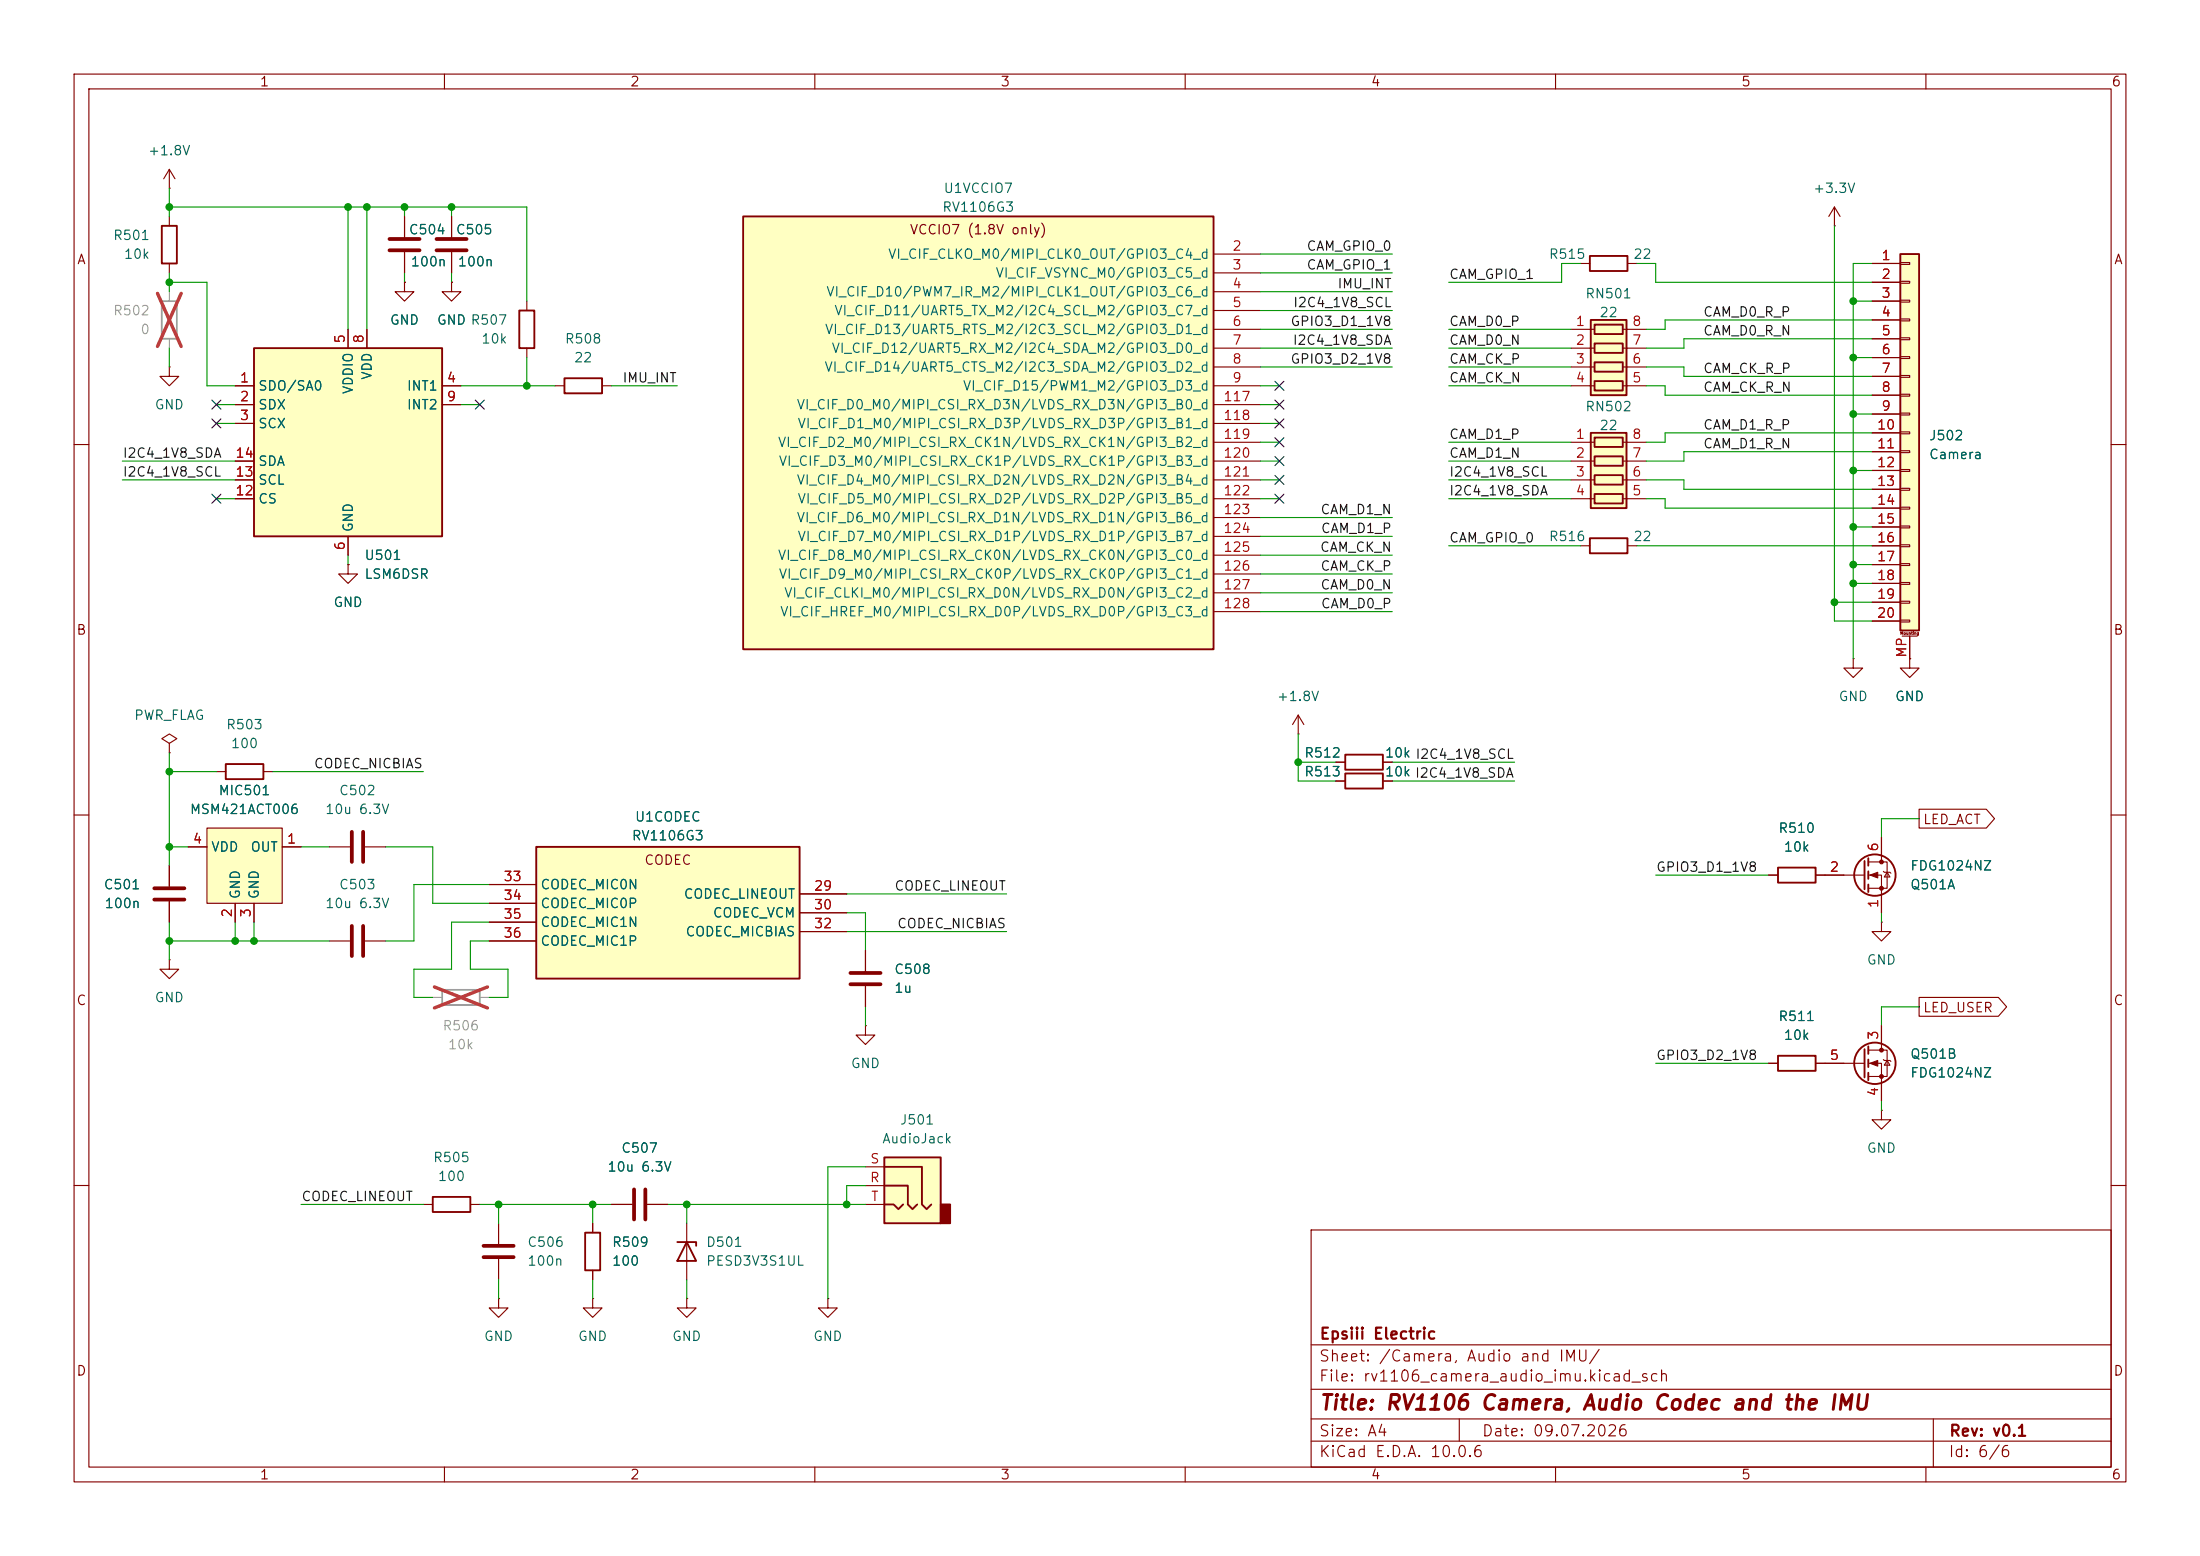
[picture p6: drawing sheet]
<svg xmlns="http://www.w3.org/2000/svg" width="297mm" height="210mm" viewBox="0 0 297 210" stroke-linecap="round" stroke-linejoin="round" font-family="sans-serif">
<g fill="none" stroke="#840000" stroke-width=".15">
<path d="M10 10h277v190h-277zM12 12h273v186h-273zM60 10v2M110 10v2M160 10v2M210 10v2M260 10v2M10 60h2M285 60h2M10 110h2M285 110h2M116.8 128.3v2.8"/>
<path d="M116.8 133.1v2.8M10 160h2M92.7 175.3v1.2h1.3l-1.3 1.3-1.3-1.3h1.3M92.7 175.3h.1M177 166h108v32h-108zM285 160h2M60 198v2M110 198v2M160 198v2M177 194.5h108M177 191.5h108M177 187.5h108"/>
<path d="M177 181.5h108M197 191.5v3M210 198v2M260 198v2M261 191.5v6.5"/>
</g>
<path d="M114.8 132.8h4.1M114.8 131.3h4.1" fill="none" stroke="#840000" stroke-width=".51"/>
<path d="M214.8 58.4h4.8v10.2h-4.8z" fill="#ffffc2"/>
<path d="M214.8 58.4h4.8v10.2h-4.8zM215.3 59.1h3.8v1.2h-3.8zM215.3 61.6h3.8v1.3h-3.8zM215.3 64.1h3.8v1.3h-3.8zM215.3 66.7h3.8v1.2h-3.8zM91.4 167.6h2.6v.5M92.7 167.6l1.3 2.6h-2.6z" fill="none" stroke="#840000" stroke-width=".25"/>
<g fill="none" stroke="#840000" stroke-width=".15">
<path d="M54.6 29.2v2.8M54.6 34v2.8M212.1 59.7h3.2M219.1 59.7h3.1M212.1 62.2h3.2M212.1 64.8h3.2M212.1 67.3h3.2M219.1 62.2h3.1M219.1 64.8h3.1M219.1 67.3h3.1M116.8 138.4v1.3h1.3l-1.3 1.3-1.2-1.3h1.2M116.8 138.4h.1"/>
<path d="M92.7 165.1v7.6M111.8 175.3v1.2h1.2l-1.2 1.3-1.3-1.3h1.3M111.8 175.3h.1"/>
</g>
<path d="M52.6 32.3h4M52.6 33.8h4" fill="none" stroke="#840000" stroke-width=".51"/>
<path d="M214.8 43.2h4.8v10.1h-4.8z" fill="#ffffc2"/>
<path d="M214.6 34.5h5.1v2.1h-5.1zM214.8 43.2h4.8v10.1h-4.8zM215.3 43.8h3.8v1.3h-3.8zM215.3 46.4h3.8v1.2h-3.8zM215.3 48.9h3.8v1.3h-3.8zM215.3 51.4h3.8v1.3h-3.8z" fill="none" stroke="#840000" stroke-width=".25"/>
<path d="M213.4 35.6h1.2M219.7 35.6h1.3M212.1 44.5h3.2M212.1 47h3.2M212.1 49.5h3.2M212.1 52.1h3.2M219.1 44.5h3.1M219.1 47h3.1M219.1 49.5h3.1M219.1 52.1h3.1" fill="none" stroke="#840000" stroke-width=".15"/>
<path d="M27.9 111.8h10.2v10.1h-10.2z" fill="#ffffc2"/>
<g fill="none" stroke="#840000" stroke-width=".15">
<path d="M61 29.2v2.8M61 34v2.8M213.4 73.7h1.2M219.7 73.7h1.3M175.3 99.1h.1M175.3 96.5l-.8 1.3M175.3 96.5l.7 1.3M175.3 96.5v2.6M25.4 114.3h2.5M27.9 111.8h10.2v10.1h-10.2zM38.1 114.3h2.5M31.7 121.9v2.6"/>
<path d="M34.3 121.9v2.6M254 138.4v3.3M246.4 143.5h5.3M252.2 141.7h2.6v3.6h-2.6M252.2 143.5h1.8v5.1M254 149.9v1.2h1.3l-1.3 1.3-1.3-1.3h1.3M254 149.9h.1M254.3 143l.1 .1h.7l.2 .2M254.8 143.1l.3 .7h-.7zM67.3 175.3v1.2h1.3l-1.3 1.3-1.3-1.3h1.3M67.3 175.3h.1M80 175.3v1.2h1.3l-1.3 1.3-1.3-1.3h1.3"/>
<path d="M80 175.3h.1"/>
</g>
<path d="M58.9 32.3h4.1M58.9 33.8h4.1" fill="none" stroke="#840000" stroke-width=".51"/>
<g fill="none" stroke="#840000" stroke-width=".25">
<path d="M214.6 72.6h5.1v2.1h-5.1zM251.7 141.6v3.8M252.2 141.2v1M252.2 143v1M252.2 144.8v1"/>
<circle cx="253.1" cy="143.5" r="2.79"/>
</g>
<g fill="#840000" stroke="#840000" stroke-width=".15">
<path d="M252.5 143.5l1-.4v.8z"/>
<circle cx="254" cy="141.7" r=".25"/>
<circle cx="254" cy="145.3" r=".25"/>
</g>
<path d="M34.3 47h25.4v25.4h-25.4z" fill="#ffffc2"/>
<path d="M21.8 30.5h2.1v5.1h-2.1zM34.3 47h25.4v25.4h-25.4zM58.4 161.5h5.1v2.1h-5.1z" fill="none" stroke="#840000" stroke-width=".25"/>
<g fill="none" stroke="#840000" stroke-width=".15">
<path d="M22.9 29.2v1.3M22.9 35.6v1.2M54.6 38.1v1.3h1.3l-1.3 1.2-1.3-1.2h1.3M54.6 38.1h.1M61 38.1v1.3h1.2l-1.2 1.2-1.3-1.2h1.3M61 38.1h.1M31.7 52.1h2.6M31.7 54.6h2.6M31.7 57.2h2.6M47 44.5v2.5M49.5 44.5v2.5M59.7 52.1h2.5"/>
<path d="M59.7 54.6h2.5M31.7 67.3h2.6M31.7 64.8h2.6M31.7 62.2h2.6M47 72.4v2.5M22.9 100.3l1-.6-1-.6-1.1 .6 1.1 .6v1.3M22.9 101.6h.1M22.9 116.8v2.8M22.9 129.5v1.3h1.2l-1.2 1.3-1.3-1.3h1.3M22.9 129.5h.1M22.9 121.7v2.8M57.1 162.6h1.3"/>
<path d="M63.5 162.6h1.3M67.3 165.1v2.8M67.3 169.9v2.8"/>
</g>
<path d="M20.8 119.9h4.1M20.8 121.4h4.1M65.3 168.1h4M65.3 169.7h4" fill="none" stroke="#840000" stroke-width=".51"/>
<path d="M59.7 133.6h5.1v2h-5.1z" fill="none" stroke="#a1a1a1" stroke-width=".25"/>
<path d="M58.4 134.6h1.3M64.8 134.6h1.2" fill="none" stroke="#a1a1a1" stroke-width=".15"/>
<path d="M58.6 133.2l7.2 2.8M65.8 133.2l-7.2 2.8" fill="none" stroke="#e12e31" stroke-width=".46"/>
<path d="M119.4 156.2h7.6v8.9h-7.6z" fill="#ffffc2"/>
<path d="M127 162.6h1.3v2.5h-1.3z" fill="#840000" stroke="#840000" stroke-width=".25"/>
<path d="M119.4 156.2h7.6v8.9h-7.6zM119.4 157.5h5.1v5.1l.6 .6 .6-.6M79 166.4h2v5.1h-2zM119.4 160h3.2v2.6l.6 .6 .6-.6M119.4 162.6h1.2l.7 .6 .6-.6" fill="none" stroke="#840000" stroke-width=".25"/>
<g fill="none" stroke="#840000" stroke-width=".15">
<path d="M247.6 30.5h.1M247.6 27.9l-.7 1.3M247.6 27.9l.8 1.3M247.6 27.9v2.6M44.4 114.3h2.8M49.3 114.3h2.8M116.8 157.5h2.6M80 165.1v1.3M80 171.5v1.2M82.5 162.6h2.8M87.4 162.6h2.8M116.8 160h2.6"/>
<path d="M116.8 162.6h2.6"/>
</g>
<path d="M47.5 112.3v4M49 112.3v4M85.6 160.5v4.1M87.1 160.5v4.1" fill="none" stroke="#840000" stroke-width=".51"/>
<path d="M256.5 34.3h2.6v50.8h-2.6z" fill="#ffffc2"/>
<g fill="none" stroke="#840000" stroke-width=".25">
<path d="M256.5 34.3h2.6v50.8h-2.6zM70.1 41.9h2v5.1h-2zM76.2 51.1h5.1v2h-5.1zM30.5 103.1h5.1v2.1h-5.1zM181.6 104.4h5.1v2h-5.1zM240 117.1h5.1v2h-5.1zM251.7 116.2v3.8M252.2 115.8v1M252.2 117.6v1M252.2 119.4v1"/>
<circle cx="253.1" cy="118.1" r="2.79"/>
</g>
<g fill="none" stroke="#840000" stroke-width=".15">
<path d="M252.7 35.6h3.8M252.7 38.1h3.8M256.5 35.4h1.3v.3h-1.3zM256.5 38h1.3v.2h-1.3zM22.9 49.5v1.3h1.2l-1.2 1.3-1.3-1.3h1.3M22.9 49.5h.1M71.1 40.6v1.3M71.1 47v1.3M74.9 52.1h1.3M81.3 52.1h1.2M252.7 40.6h3.8M252.7 43.2h3.8"/>
<path d="M252.7 45.7h3.8M252.7 48.3h3.8M252.7 50.8h3.8M252.7 53.3h3.8M252.7 55.9h3.8M252.7 58.4h3.8M256.5 40.5h1.3v.3h-1.3zM256.5 43.1h1.3v.2h-1.3zM256.5 45.6h1.3v.2h-1.3zM256.5 48.1h1.3v.3h-1.3zM256.5 50.7h1.3v.2h-1.3zM256.5 53.2h1.3v.3h-1.3z"/>
<path d="M256.5 55.8h1.3v.2h-1.3zM256.5 58.3h1.3v.2h-1.3zM47 76.2v1.3h1.3l-1.3 1.2-1.3-1.2h1.3M47 76.2h.1M252.7 61h3.8M252.7 63.5h3.8M252.7 66h3.8M252.7 68.6h3.8M252.7 71.1h3.8M252.7 73.7h3.8M252.7 76.2h3.8M252.7 78.7h3.8"/>
<path d="M256.5 60.8h1.3v.3h-1.3zM256.5 63.4h1.3v.2h-1.3zM256.5 65.9h1.3v.3h-1.3zM256.5 68.5h1.3v.2h-1.3zM256.5 71h1.3v.2h-1.3zM256.5 73.5h1.3v.3h-1.3zM256.5 76.1h1.3v.2h-1.3zM256.5 78.6h1.3v.3h-1.3zM250.2 88.9v1.3h1.3l-1.3 1.2-1.3-1.2h1.3M250.2 88.9h.1M252.7 81.3h3.8M252.7 83.8h3.8"/>
<path d="M256.5 81.2h1.3v.2h-1.3zM256.5 83.7h1.3v.2h-1.3zM256.8 85.9h2M257.8 88.9v1.3h1.3l-1.3 1.2-1.3-1.2h1.3M257.8 88.9h.1M257.8 85.9v3M29.2 104.1h1.3M35.6 104.1h1.2M180.3 105.4h1.3M186.7 105.4h1.3M238.8 118.1h1.2M245.1 118.1h6.6"/>
<path d="M252.2 116.3h2.6v3.6h-2.6M252.2 118.1h1.8v5.1M254 113v3.3M254.3 117.6l.1 .1h.7l.2 .2M254.8 117.7l.3 .7h-.7zM44.4 127h2.8M49.3 127h2.8"/>
</g>
<path d="M47.5 125v4M49 125v4" fill="none" stroke="#840000" stroke-width=".51"/>
<g fill="#840000" stroke="#840000" stroke-width=".15">
<path d="M252.5 118.1l1-.4v.8z"/>
<circle cx="254" cy="116.3" r=".25"/>
<circle cx="254" cy="119.9" r=".25"/>
</g>
<path d="M21.8 40.6h2.1v5.1h-2.1z" fill="none" stroke="#a1a1a1" stroke-width=".25"/>
<path d="M22.9 39.4v1.2M22.9 45.7v1.3" fill="none" stroke="#a1a1a1" stroke-width=".15"/>
<path d="M21.3 39.6l3.2 7.2M24.5 39.6l-3.2 7.2" fill="none" stroke="#e12e31" stroke-width=".46"/>
<path d="M72.4 114.3h35.5v17.8h-35.5z" fill="#ffffc2"/>
<path d="M72.4 114.3h35.5v17.8h-35.5zM181.6 101.9h5.1v2h-5.1z" fill="none" stroke="#840000" stroke-width=".25"/>
<path d="M66 119.4h6.4M180.3 102.9h1.3M186.7 102.9h1.3M66 121.9h6.4M66 124.5h6.4M66 127h6.4M107.9 120.7h6.4M107.9 123.2h6.4M107.9 125.7h6.4" fill="none" stroke="#840000" stroke-width=".15"/>
<path d="M100.3 29.2h63.5v58.4h-63.5z" fill="#ffffc2"/>
<path d="M100.3 29.2h63.5v58.4h-63.5zM240 142.5h5.1v2h-5.1z" fill="none" stroke="#840000" stroke-width=".25"/>
<g fill="none" stroke="#840000" stroke-width=".15">
<path d="M22.9 25.4h.1M22.9 22.9l-.8 1.2M22.9 22.9l.7 1.2M22.9 22.9v2.5M54.6 38.1h.1M54.6 29.2v2.8M54.6 34v2.8M61 38.1h.1M61 29.2v2.8M61 34v2.8M163.8 34.3h6.4M163.8 36.8h6.4"/>
<path d="M163.8 39.4h6.4M252.7 35.6h3.8M252.7 38.1h3.8M31.7 52.1h2.6M31.7 54.6h2.6M31.7 57.2h2.6M47 44.5v2.5M49.5 44.5v2.5M59.7 52.1h2.5M59.7 54.6h2.5M163.8 41.9h6.4M163.8 44.5h6.4"/>
<path d="M163.8 47h6.4M163.8 49.5h6.4M163.8 52.1h6.4M163.8 54.6h6.4M163.8 57.2h6.4M163.8 59.7h6.4M252.7 40.6h3.8M252.7 43.2h3.8M252.7 45.7h3.8M252.7 48.3h3.8M252.7 50.8h3.8M252.7 53.3h3.8"/>
<path d="M252.7 55.9h3.8M252.7 58.4h3.8M31.7 62.2h2.6M31.7 64.8h2.6M31.7 67.3h2.6M47 76.2h.1M47 72.4v2.5M163.8 62.2h6.4M163.8 64.8h6.4M163.8 67.3h6.4M163.8 69.9h6.4M163.8 72.4h6.4"/>
<path d="M163.8 74.9h6.4M163.8 77.5h6.4M252.7 61h3.8M252.7 63.5h3.8M252.7 66h3.8M252.7 68.6h3.8M252.7 71.1h3.8M252.7 73.7h3.8M252.7 76.2h3.8M252.7 78.7h3.8M163.8 80h6.4M163.8 82.6h6.4"/>
<path d="M252.7 81.3h3.8M252.7 83.8h3.8M257.8 88.9h.1M257.8 85.9v3M22.9 116.8v2.8M25.4 114.3h2.5M38.1 114.3h2.5M66 119.4h6.4M180.3 105.4h1.3M180.3 102.9h1.3M186.7 105.4h1.3M186.7 102.9h1.3"/>
<path d="M238.8 118.1h1.2M245.1 118.1h3.8M254 113v2.6M259.1 109.2h9.1l1.1 1.3-1.1 1.3h-9.1zM22.9 121.7v2.8M31.7 121.9v2.6M34.3 121.9v2.6M66 121.9h6.4M66 124.5h6.4M66 127h6.4M107.9 120.7h6.4M107.9 123.2h6.4"/>
<path d="M107.9 125.7h6.4M116.8 128.3v2.8M116.8 133.1v2.8M254 124.5v1.2h1.3l-1.3 1.3-1.3-1.3h1.3M254 124.5h.1M254 120.7v2.5M254 138.4v2.6M259.1 134.6h10.7l1.1 1.3-1.1 1.3h-10.7zM238.8 143.5h1.2M245.1 143.5h3.8M254 146.1v2.5M80 165.1v1.3"/>
<path d="M80 171.5v1.2M82.5 162.6h2.8M87.4 162.6h2.8"/>
</g>
<g fill="none" stroke="#009600" stroke-width=".15">
<path d="M22.9 27.9h48.2v12.7M22.9 25.4v3.8M22.9 36.8v2.6M22.9 38.1h5v14h3.8M47 27.9v16.6M49.5 27.9v16.6M54.6 27.9v1.3M54.6 36.8v1.3M61 27.9v1.3M61 36.8v1.3M170.2 39.4h17.8M170.2 34.3h17.8"/>
<path d="M170.2 36.8h17.8M213.4 35.6h-2.6v2.5h-15.2M221 35.6h2.5v2.5h29.2M247.6 30.5v53.3h5.1M252.7 35.6h-2.5v53.3M22.9 47v2.5M29.2 57.2h2.5M29.2 54.6h2.5M62.2 54.6h2.6M62.2 52.1h12.7M71.1 48.3v3.8M82.5 52.1h8.9"/>
<path d="M170.2 57.2h2.5M170.2 54.6h2.5M170.2 52.1h2.5M170.2 47h17.8M170.2 44.5h17.8M170.2 49.5h17.8M170.2 41.9h17.8M170.2 59.7h2.5M195.6 52.1h16.5M195.6 47h16.5M195.6 44.5h16.5M195.6 49.5h16.5"/>
<path d="M195.6 59.7h16.5M222.2 52.1h2.6v1.2h27.9M222.2 49.5h5.1v1.3h25.4M250.2 55.9h2.5M250.2 48.3h2.5M250.2 40.6h2.5M252.7 43.2h-27.9v1.3h-2.6M252.7 58.4h-27.9v1.3h-2.6M252.7 45.7h-25.4v1.3h-5.1M16.5 64.8h15.2M16.5 62.2h15.2M29.2 67.3h2.5"/>
<path d="M47 74.9v1.3M170.2 67.3h2.5M170.2 64.8h2.5M170.2 62.2h2.5M170.2 72.4h17.8M170.2 77.5h17.8M170.2 74.9h17.8M170.2 69.9h17.8M195.6 67.3h16.5M195.6 64.8h16.5M195.6 62.2h16.5M195.6 73.7h17.8"/>
<path d="M221 73.7h31.7M222.2 67.3h2.6v1.3h27.9M222.2 64.8h5.1v1.2h25.4M250.2 76.2h2.5M250.2 78.7h2.5M250.2 71.1h2.5M250.2 63.5h2.5M252.7 61h-25.4v1.2h-5.1M170.2 82.6h17.8M170.2 80h17.8M175.3 99.1v6.3h5M247.6 81.3h5.1"/>
<path d="M22.9 114.3h2.5M22.9 104.1h6.3M22.9 101.6v15.2M36.8 104.1h20.3M40.6 114.3h3.8M52.1 114.3h6.3v7.6h7.6M66 119.4h-10.1v7.6h-3.8M175.3 102.9h5M188 105.4h16.5M188 102.9h16.5M223.5 118.1h15.3M259.1 110.5h-5.1v2.5"/>
<path d="M22.9 127h21.5M22.9 124.5v5M31.7 124.5v2.5M34.3 124.5v2.5M66 124.5h-5v6.3h-5.1v3.8h2.5M66 127h-2.5v3.8h5.1v3.8h-2.6M114.3 123.2h2.5v5.1M114.3 120.7h21.6M114.3 125.7h21.6M116.8 135.9v2.5M254 123.2v1.3M259.1 135.9h-5.1v2.5"/>
<path d="M116.8 157.5h-5v17.8M223.5 143.5h15.3M254 148.6v1.3M40.6 162.6h16.5M64.8 162.6h17.7M67.3 162.6v2.5M67.3 172.7v2.6M80 162.6v2.5M80 172.7v2.6M90.2 162.6h26.6M92.7 162.6v2.5M92.7 172.7v2.6"/>
<path d="M116.8 160h-2.5v2.6"/>
</g>
<g fill="none" stroke="#000084" stroke-width=".15">
<path d="M28.6 54l1.2 1.2M28.6 56.5l1.2 1.3M29.8 54l-1.2 1.2M29.8 56.5l-1.2 1.3M64.2 54l1.2 1.2M65.4 54l-1.2 1.2M172.1 51.5l1.2 1.2M172.1 54l1.2 1.2M172.1 56.5l1.2 1.3M172.1 59.1l1.2 1.2M173.3 51.5l-1.2 1.2M173.3 54l-1.2 1.2"/>
<path d="M173.3 56.5l-1.2 1.3M173.3 59.1l-1.2 1.2M28.6 66.7l1.2 1.2M29.8 66.7l-1.2 1.2M172.1 64.2l1.2 1.2M172.1 61.6l1.2 1.2M172.1 66.7l1.2 1.2M173.3 64.2l-1.2 1.2M173.3 61.6l-1.2 1.2M173.3 66.7l-1.2 1.2"/>
</g>
<g fill="#009600" stroke="#009600" stroke-width=".14">
<circle cx="250.2" cy="78.7" r=".46"/>
<circle cx="250.2" cy="76.2" r=".46"/>
<circle cx="247.6" cy="81.3" r=".46"/>
<circle cx="175.3" cy="102.9" r=".46"/>
<circle cx="250.2" cy="63.5" r=".46"/>
<circle cx="250.2" cy="71.1" r=".46"/>
<circle cx="250.2" cy="55.9" r=".46"/>
<circle cx="250.2" cy="48.3" r=".46"/>
<circle cx="250.2" cy="40.6" r=".46"/>
<circle cx="71.1" cy="52.1" r=".46"/>
<circle cx="61" cy="27.9" r=".46"/>
<circle cx="22.9" cy="114.3" r=".46"/>
<circle cx="22.9" cy="104.1" r=".46"/>
<circle cx="31.7" cy="127" r=".46"/>
<circle cx="22.9" cy="127" r=".46"/>
<circle cx="34.3" cy="127" r=".46"/>
<circle cx="67.3" cy="162.6" r=".46"/>
<circle cx="114.3" cy="162.6" r=".46"/>
<circle cx="80" cy="162.6" r=".46"/>
<circle cx="92.7" cy="162.6" r=".46"/>
<circle cx="47" cy="27.9" r=".46"/>
<circle cx="54.6" cy="27.9" r=".46"/>
<circle cx="49.5" cy="27.9" r=".46"/>
<circle cx="22.9" cy="27.9" r=".46"/>
<circle cx="22.9" cy="38.1" r=".46"/>
</g>
<text font-size="2" fill="#840000" x="178" y="190.8">Title: RV1106 Camera, Audio Codec and the IMU</text>
<g font-size="1.5" fill="#840000">
<text x="178" y="184.1">Sheet: /Camera, Audio and IMU/</text>
<text x="178" y="181.1">Epsiii Electric</text>
<text x="178" y="186.8">File: rv1106_camera_audio_imu.kicad_sch</text>
<text x="178" y="197">KiCad E.D.A. 10.0.6</text>
<text x="178" y="194.2">Size: A4</text>
<text x="200" y="194.2">Date: 09.07.2026</text>
<text x="263" y="197">Id: 6/6</text>
<text x="263" y="194.2">Rev: v0.1</text>
</g>
<g font-size="1.3" fill="#840000">
<text x="35" y="12">1</text>
<text x="85" y="12">2</text>
<text x="135" y="12">3</text>
<text x="185" y="12">4</text>
<text x="235" y="12">5</text>
<text x="285" y="12">6</text>
<text x="10.3" y="36">A</text>
<text x="122.7" y="32">VCCIO7 (1.8V only)</text>
<text x="285.3" y="36">A</text>
<text x="10.2" y="86">B</text>
<text x="285.2" y="86">B</text>
<text x="259.5" y="111.5">LED_ACT</text>
<text x="86.9" y="117">CODEC</text>
<text x="10.2" y="136">C</text>
<text x="259.5" y="136.9">LED_USER</text>
<text x="285.2" y="136">C</text>
<text x="10.2" y="186">D</text>
<text x="285.2" y="186">D</text>
<text x="35" y="200">1</text>
<text x="85" y="200">2</text>
<text x="135" y="200">3</text>
<text x="185" y="200">4</text>
<text x="235" y="200">5</text>
<text x="285" y="200">6</text>
</g>
<g font-size="1.3" fill="#006464">
<text x="19.9" y="21.3">+1.8V</text>
<text x="127.1" y="28.9">RV1106G3</text>
<text x="127.3" y="26.4">U1VCCIO7</text>
<text x="244.7" y="26.4">+3.3V</text>
<text x="15.2" y="32.7">R501</text>
<text x="16.6" y="35.3">10k</text>
<text x="55.1" y="32">C504</text>
<text x="61.5" y="32">C505</text>
<text x="119.8" y="35.3">VI_CIF_CLKO_M0/MIPI_CLK0_OUT/GPIO3_C4_d</text>
<text x="209" y="35.3">R515</text>
<text x="220.4" y="35.3">22</text>
<text x="55.4" y="36.3">100n</text>
<text x="61.7" y="36.3">100n</text>
<text x="111.4" y="40.3">VI_CIF_D10/PWM7_IR_M2/MIPI_CLK1_OUT/GPIO3_C6_d</text>
<text x="134.3" y="37.8">VI_CIF_VSYNC_M0/GPIO3_C5_d</text>
<text x="213.9" y="40.6">RN501</text>
<text x="52.5" y="44.1">GND</text>
<text x="58.9" y="44.1">GND R507</text>
<text x="58.9" y="44.1">GND</text>
<text x="64.9" y="46.7">10k</text>
<text x="76.2" y="46.7">R508</text>
<text x="111.3" y="45.4">VI_CIF_D13/UART5_RTS_M2/I2C3_SCL_M2/GPIO3_D1_d</text>
<text x="112.2" y="48">VI_CIF_D12/UART5_RX_M2/I2C4_SDA_M2/GPIO3_D0_d</text>
<text x="112.5" y="42.9">VI_CIF_D11/UART5_TX_M2/I2C4_SCL_M2/GPIO3_C7_d</text>
<text x="215.8" y="43.1">22</text>
<text x="34.8" y="53">SDO/SA0</text>
<text x="48" y="53.3" transform="rotate(-90 48 53.3)">VDDIO</text>
<text x="50.5" y="51.4" transform="rotate(-90 50.5 51.4)">VDD</text>
<text x="54.8" y="53">INT1</text>
<text x="77.4" y="49.2">22</text>
<text x="111.2" y="50.5">VI_CIF_D14/UART5_CTS_M2/I2C3_SDA_M2/GPIO3_D2_d</text>
<text x="129.9" y="53">VI_CIF_D15/PWM1_M2/GPIO3_D3_d</text>
<text x="20.8" y="55.6">GND</text>
<text x="34.8" y="55.6">SDX</text>
<text x="34.8" y="58.1">SCX</text>
<text x="54.8" y="55.6">INT2</text>
<text x="107.5" y="55.6">VI_CIF_D0_M0/MIPI_CSI_RX_D3N/LVDS_RX_D3N/GPI3_B0_d</text>
<text x="107.6" y="58.1">VI_CIF_D1_M0/MIPI_CSI_RX_D3P/LVDS_RX_D3P/GPI3_B1_d</text>
<text x="213.9" y="55.8">RN502</text>
<text x="215.8" y="58.4">22</text>
<text x="260.3" y="59.7">J502</text>
<text x="34.8" y="65.7">SCL</text>
<text x="34.8" y="63.2">SDA</text>
<text x="104.9" y="60.7">VI_CIF_D2_M0/MIPI_CSI_RX_CK1N/LVDS_RX_CK1N/GPI3_B2_d</text>
<text x="105" y="63.2">VI_CIF_D3_M0/MIPI_CSI_RX_CK1P/LVDS_RX_CK1P/GPI3_B3_d</text>
<text x="107.5" y="65.7">VI_CIF_D4_M0/MIPI_CSI_RX_D2N/LVDS_RX_D2N/GPI3_B4_d</text>
<text x="260.3" y="62.3">Camera</text>
<text x="34.8" y="68.3">CS</text>
<text x="48" y="71.9" transform="rotate(-90 48 71.9)">GND</text>
<text x="107.5" y="70.8">VI_CIF_D6_M0/MIPI_CSI_RX_D1N/LVDS_RX_D1N/GPI3_B6_d</text>
<text x="107.6" y="68.3">VI_CIF_D5_M0/MIPI_CSI_RX_D2P/LVDS_RX_D2P/GPI3_B5_d</text>
<text x="49.1" y="75.9">U501</text>
<text x="104.9" y="75.9">VI_CIF_D8_M0/MIPI_CSI_RX_CK0N/LVDS_RX_CK0N/GPI3_C0_d</text>
<text x="107.6" y="73.4">VI_CIF_D7_M0/MIPI_CSI_RX_D1P/LVDS_RX_D1P/GPI3_B7_d</text>
<text x="209" y="73.4">R516</text>
<text x="220.4" y="73.4">22</text>
<text x="44.9" y="82.2">GND</text>
<text x="49.1" y="78.4">LSM6DSR</text>
<text x="105" y="78.4">VI_CIF_D9_M0/MIPI_CSI_RX_CK0P/LVDS_RX_CK0P/GPI3_C1_d</text>
<text x="105.2" y="83.5">VI_CIF_HREF_M0/MIPI_CSI_RX_D0P/LVDS_RX_D0P/GPI3_C3_d</text>
<text x="105.8" y="81">VI_CIF_CLKI_M0/MIPI_CSI_RX_D0N/LVDS_RX_D0N/GPI3_C2_d</text>
<text x="172.3" y="94.9">+1.8V</text>
<text x="248.1" y="94.9">GND</text>
<text x="255.7" y="94.9">GND</text>
<text x="18" y="97.5">PWR_FLAG</text>
<text x="30.4" y="98.8">R503</text>
<text x="31.1" y="101.3">100</text>
<text x="29.4" y="107.6">MIC501</text>
<text x="45.7" y="107.6">C502</text>
<text x="176" y="105.1">R513</text>
<text x="176" y="102.6">R512</text>
<text x="186.9" y="105.1">10k I2C4_1V8_SDA</text>
<text x="186.9" y="102.6">10k I2C4_1V8_SCL</text>
<text x="186.9" y="105.1">10k</text>
<text x="186.9" y="102.6">10k</text>
<text x="25.5" y="110.2">MSM421ACT006</text>
<text x="43.8" y="110.2">10u 6.3V</text>
<text x="85.2" y="113.7">RV1106G3</text>
<text x="85.6" y="111.2">U1CODEC</text>
<text x="240" y="112.7">R510</text>
<text x="28.4" y="115.3">VDD</text>
<text x="33.7" y="115.3">OUT</text>
<text x="240.7" y="115.3">10k</text>
<text x="257.8" y="117.8">FDG1024NZ</text>
<text x="13.9" y="120.3">C501</text>
<text x="14" y="122.9">100n</text>
<text x="32.7" y="121.4" transform="rotate(-90 32.7 121.4)">GND</text>
<text x="35.3" y="121.4" transform="rotate(-90 35.3 121.4)">GND</text>
<text x="43.8" y="122.9">10u 6.3V</text>
<text x="45.7" y="120.3">C503</text>
<text x="72.9" y="120.3">CODEC_MIC0N</text>
<text x="72.9" y="122.9">CODEC_MIC0P</text>
<text x="72.9" y="125.4">CODEC_MIC1N</text>
<text x="92.2" y="121.6">CODEC_LINEOUT</text>
<text x="96.1" y="124.2">CODEC_VCM</text>
<text x="257.8" y="120.3">Q501A</text>
<text x="72.9" y="128">CODEC_MIC1P</text>
<text x="92.5" y="126.7">CODEC_MICBIAS</text>
<text x="120.6" y="131.8">C508</text>
<text x="251.9" y="130.5">GND</text>
<text x="20.8" y="135.6">GND</text>
<text x="120.6" y="134.3">1u</text>
<text x="240" y="138.1">R511</text>
<text x="240.7" y="140.7">10k</text>
<text x="257.8" y="143.2">Q501B</text>
<text x="114.8" y="144.5">GND</text>
<text x="257.8" y="145.7">FDG1024NZ</text>
<text x="83.8" y="155.9">C507</text>
<text x="119" y="154.6">AudioJack</text>
<text x="121.4" y="152.1">J501</text>
<text x="251.9" y="155.9">GND</text>
<text x="58.4" y="157.2">R505</text>
<text x="59" y="159.7">100</text>
<text x="81.9" y="158.4">10u 6.3V</text>
<text x="71.1" y="168.6">C506</text>
<text x="71.1" y="171.1">100n</text>
<text x="82.5" y="168.6">R509</text>
<text x="82.5" y="171.1">100</text>
<text x="95.2" y="168.6">D501</text>
<text x="95.2" y="171.1">PESD3V3S1UL</text>
<text x="65.2" y="181.3">GND</text>
<text x="77.9" y="181.3">GND</text>
<text x="90.6" y="181.3">GND</text>
<text x="109.7" y="181.3">GND</text>
</g>
<g font-size="1.3" fill="#a90000">
<text x="166.3" y="34.2">2</text>
<text x="253.9" y="35.4">1</text>
<text x="166.3" y="36.7">3</text>
<text x="166.3" y="39.2">4</text>
<text x="166.3" y="41.8">5</text>
<text x="253.9" y="38">2</text>
<text x="253.9" y="40.5">3</text>
<text x="46.9" y="46.5" transform="rotate(-90 46.9 46.5)">5</text>
<text x="49.4" y="46.5" transform="rotate(-90 49.4 46.5)">8</text>
<text x="166.3" y="44.3">6</text>
<text x="166.3" y="46.9">7</text>
<text x="212.6" y="44.3">1</text>
<text x="212.6" y="46.9">2</text>
<text x="220.2" y="46.9">7</text>
<text x="220.2" y="44.3">8</text>
<text x="253.9" y="43">4</text>
<text x="253.9" y="45.6">5</text>
<text x="32.3" y="51.9">1</text>
<text x="60.2" y="51.9">4</text>
<text x="166.3" y="49.4">8</text>
<text x="166.3" y="51.9">9</text>
<text x="212.6" y="49.4">3</text>
<text x="212.6" y="51.9">4</text>
<text x="220.2" y="51.9">5</text>
<text x="220.2" y="49.4">6</text>
<text x="253.9" y="48.1">6</text>
<text x="253.9" y="50.7">7</text>
<text x="253.9" y="53.2">8</text>
<text x="32.3" y="54.5">2</text>
<text x="32.3" y="57">3</text>
<text x="60.2" y="54.5">9</text>
<text x="165.1" y="54.5">117</text>
<text x="165.1" y="57">118</text>
<text x="165.1" y="59.6">119</text>
<text x="212.6" y="59.6">1</text>
<text x="220.2" y="59.6">8</text>
<text x="253.3" y="58.3">10</text>
<text x="253.9" y="55.7">9</text>
<text x="31.7" y="64.6">13</text>
<text x="31.7" y="62.1">14</text>
<text x="165.1" y="62.1">120</text>
<text x="165.1" y="64.6">121</text>
<text x="212.6" y="62.1">2</text>
<text x="212.6" y="64.6">3</text>
<text x="220.2" y="64.6">6</text>
<text x="220.2" y="62.1">7</text>
<text x="253.3" y="60.8">11</text>
<text x="253.3" y="63.4">12</text>
<text x="253.3" y="65.9">13</text>
<text x="31.7" y="67.2">12</text>
<text x="165.1" y="67.2">122</text>
<text x="165.1" y="69.7">123</text>
<text x="212.6" y="67.2">4</text>
<text x="220.2" y="67.2">5</text>
<text x="253.3" y="68.4">14</text>
<text x="253.3" y="71">15</text>
<text x="46.9" y="74.4" transform="rotate(-90 46.9 74.4)">6</text>
<text x="165.1" y="72.3">124</text>
<text x="165.1" y="74.8">125</text>
<text x="165.1" y="77.3">126</text>
<text x="253.3" y="73.5">16</text>
<text x="253.3" y="76.1">17</text>
<text x="165.1" y="79.9">127</text>
<text x="165.1" y="82.4">128</text>
<text x="253.3" y="78.6">18</text>
<text x="253.3" y="81.1">19</text>
<text x="253.3" y="83.7">20</text>
<text x="257.7" y="88.9" transform="rotate(-90 257.7 88.9)">MP</text>
<text x="25.9" y="114.2">4</text>
<text x="38.6" y="114.2">1</text>
<text x="67.9" y="119.2">33</text>
<text x="246.9" y="118">2</text>
<text x="253.9" y="115" transform="rotate(-90 253.9 115)">6</text>
<text x="31.6" y="123.9" transform="rotate(-90 31.6 123.9)">2</text>
<text x="34.2" y="123.9" transform="rotate(-90 34.2 123.9)">3</text>
<text x="67.9" y="121.8">34</text>
<text x="67.9" y="124.3">35</text>
<text x="109.8" y="120.5">29</text>
<text x="109.8" y="123.1">30</text>
<text x="109.8" y="125.6">32</text>
<text x="253.9" y="122.7" transform="rotate(-90 253.9 122.7)">1</text>
<text x="67.9" y="126.9">36</text>
<text x="246.9" y="143.4">5</text>
<text x="253.9" y="140.4" transform="rotate(-90 253.9 140.4)">3</text>
<text x="253.9" y="148.1" transform="rotate(-90 253.9 148.1)">4</text>
<text x="117.3" y="159.9">R</text>
<text x="117.4" y="157.3">S</text>
<text x="117.5" y="162.4">T</text>
</g>
<g font-size="1.3" fill="#0f0f0f">
<text x="176.3" y="34.2">CAM_GPIO_0</text>
<text x="174.5" y="41.8">I2C4_1V8_SCL</text>
<text x="176.3" y="36.7">CAM_GPIO_1</text>
<text x="180.5" y="39.2">IMU_INT</text>
<text x="195.6" y="38">CAM_GPIO_1</text>
<text x="174.1" y="44.3">GPIO3_D1_1V8</text>
<text x="174.4" y="46.9">I2C4_1V8_SDA</text>
<text x="195.6" y="46.9">CAM_D0_N</text>
<text x="195.6" y="44.3">CAM_D0_P</text>
<text x="229.8" y="43.1">CAM_D0_R_P</text>
<text x="229.8" y="45.6">CAM_D0_R_N</text>
<text x="84" y="51.9">IMU_INT</text>
<text x="174.1" y="49.4">GPIO3_D2_1V8</text>
<text x="195.6" y="51.9">CAM_CK_N</text>
<text x="195.6" y="49.4">CAM_CK_P</text>
<text x="229.8" y="50.7">CAM_CK_R_P</text>
<text x="229.8" y="53.2">CAM_CK_R_N</text>
<text x="195.6" y="59.6">CAM_D1_P</text>
<text x="229.8" y="58.3">CAM_D1_R_P</text>
<text x="16.5" y="64.6">I2C4_1V8_SCL</text>
<text x="16.5" y="62.1">I2C4_1V8_SDA</text>
<text x="195.6" y="62.1">CAM_D1_N</text>
<text x="195.6" y="64.6">I2C4_1V8_SCL</text>
<text x="229.8" y="60.8">CAM_D1_R_N</text>
<text x="178.2" y="69.7">CAM_D1_N</text>
<text x="195.6" y="67.2">I2C4_1V8_SDA</text>
<text x="178.1" y="74.8">CAM_CK_N</text>
<text x="178.2" y="77.3">CAM_CK_P</text>
<text x="178.2" y="72.3">CAM_D1_P</text>
<text x="195.6" y="73.5">CAM_GPIO_0</text>
<text x="178.2" y="79.9">CAM_D0_N</text>
<text x="178.2" y="82.4">CAM_D0_P</text>
<text x="42.3" y="104">CODEC_NICBIAS</text>
<text x="223.5" y="118">GPIO3_D1_1V8</text>
<text x="120.7" y="120.5">CODEC_LINEOUT</text>
<text x="121" y="125.6">CODEC_NICBIAS</text>
<text x="223.5" y="143.4">GPIO3_D2_1V8</text>
<text x="40.6" y="162.4">CODEC_LINEOUT</text>
</g>
<g font-size="1.3" fill="#989898">
<text x="15.2" y="42.9">R502</text>
<text x="18.9" y="45.4">0</text>
<text x="59.7" y="139.4">R506</text>
<text x="60.4" y="141.9">10k</text>
</g>
<text font-size=".4" fill="#840000" x="256.5" y="85.8">Mounting</text>
</svg>
